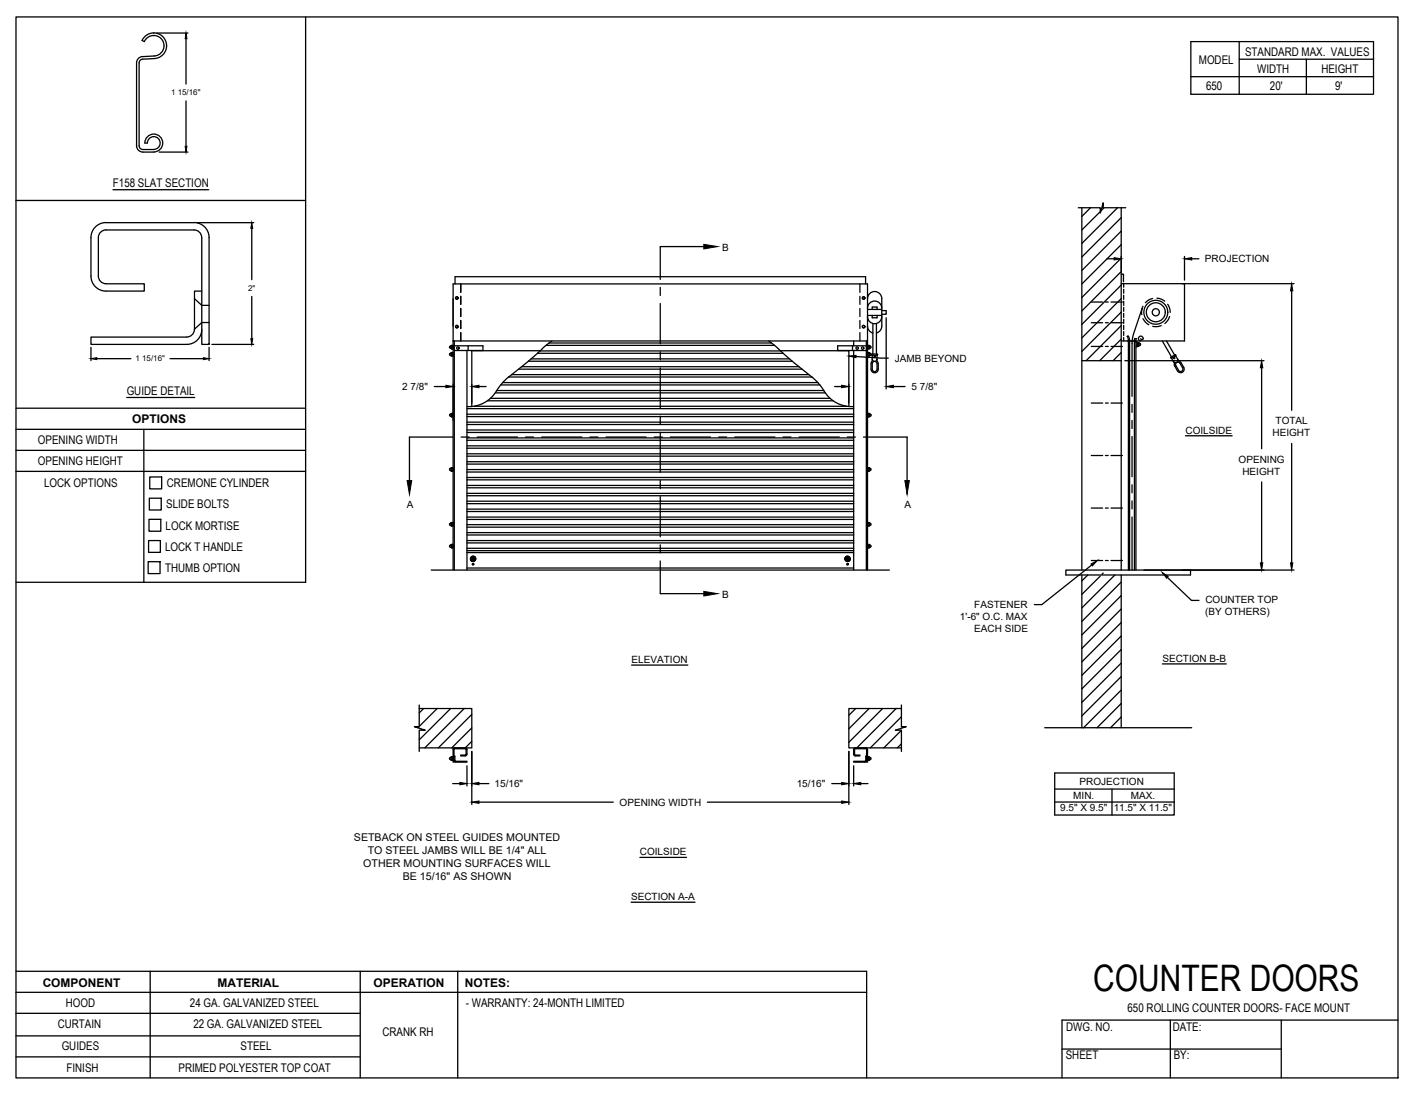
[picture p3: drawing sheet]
<svg xmlns="http://www.w3.org/2000/svg" width="279mm" height="216mm" viewBox="0 0 279 216" stroke-linecap="round" stroke-linejoin="round" font-family="sans-serif">
<!-- layer: ANNOTATIONS -->
<g fill="none" stroke="#000" stroke-width=".25">
<path d="M30.9 6.5h6.2M36.7 7.6v9M36.7 19.9v9M31.4 30h5.7M38.9 43.9h11.2M49.7 45.1v10.1M49.7 58.5v8.3M218.4 51.1h1.4M221.2 50.6v2.8M233.3 56h22M233.7 50.6v4.7M235.1 51.1h1.5"/>
<path d="M254.9 57.4v23.6M17.9 68.5v2.7M19.1 70.8h6.7M33.5 70.8h6.6M41.3 68.5v2.7M41.8 68h8.3M85.7 76.3h2.3M89.4 75.8v7.1M93.1 75.8v3.7M94.5 76.3h1.4M164.7 76.3h1.4M167.5 75.8v3.7"/>
<path d="M168.9 70.4l6.4 .3M174.9 62.7v14.1M176.3 76.3h2.3M222 71.2h27.4M248.9 72.6v16M233.9 86h9.2M248.9 95.1v16M254.9 87.5v23.6M215.4 111.5l-9.8 7.8h-1.5M225.7 112.5h29.6M230.3 113.9l4.8 4.6h1.5M124.6 131.3h11.1"/>
<path d="M229.4 131h12.6M89.3 154.6h1.4M92.1 151.1v4M93.1 148.3v10.5M94.5 158.3h26.5M94.5 154.6h2M139.6 158.3h26.5M164.1 154.6h2M167.5 148.3v10.5M168.4 151.1v4M169.8 154.6h1.5M208.1 152.5h23.6v8.3h-23.6z"/>
<path d="M208.1 158.3h23.6M208.1 155.7h23.6M219.4 155.7v5.1M124.5 178.1h12.6M126.3 169.2h9.2"/>
</g>
<g fill="#000" stroke="#000" stroke-width=".2">
<path d="M36.7 6.5l.2 1.1h-.4zM36.5 28.9h.4l-.2 1.1zM49.7 43.9l.2 1.2h-.4zM219.8 50.8l1.4 .3-1.4 .2zM233.7 51.1l1.4-.3v.5zM254.9 56l.2 1.4h-.5zM17.9 70.8l1.2-.2v.4zM40.1 70.6l1.2 .2-1.2 .2zM49.5 66.8h.4l-.2 1.2zM88 76l1.4 .3-1.4 .2zM93.1 76.3l1.4-.3v.5zM166.1 76l1.4 .3-1.4 .2z"/>
<path d="M167.5 70.3l1.4-.2v.5zM174.9 76.3l1.4-.3v.5zM248.9 71.2l.3 1.4h-.5zM215.3 111.3l1.2-.7-.9 1.1zM229.3 113l1.2 .8-.3 .3zM248.7 111.1h.5l-.3 1.4zM254.6 111.1h.5l-.2 1.4zM90.7 154.4l1.4 .2-1.4 .3zM93.1 158.3l1.4-.2v.4zM93.1 154.6l1.4-.2v.5zM166.1 158.1l1.4 .2-1.4 .2zM166.1 154.4l1.4 .2-1.4 .3z"/>
<path d="M168.4 154.6l1.4-.2v.5z"/>
</g>
<!-- layer: CRANK RH -->
<g fill="none" stroke="#000" stroke-width=".25">
<path d="M89.8 56v-1.4h81v1.4M90.9 56v1.7M90.9 58.5v1.6M169.7 56v1.7M169.7 58.5v1.6M171.2 58.9a1.41 1.41 0 0 1 1.4-1.4 1.41 1.41 0 0 1 1.4 1.4v5.5a1.41 1.41 0 0 1-1.1 1.3M212.8 41h4.3v1l.6-2v1h4.4M213.5 41v71.5M215.2 41l-1.7 1.7M215.3 59.6h2.3M217.1 41.8l-3.6 3.6M217.8 41l-.6 .6"/>
<path d="M218.1 59.6h.6M219.2 59.6h2.3M220.5 41l-7 7M221.2 56h12.5v11.3h-12.5M221.2 54.1h.5v1.5M221.2 42.9l-7.7 7.8M221.2 45.6l-7.7 7.8M221.2 48.3l-7.7 7.7M221.2 50.9l-7.7 7.8M221.2 41v71.5M221.2 53.6l-7.7 7.8M221.2 56.3l-7.7 7.7"/>
<path d="M221.2 58.9l-7.7 7.8M221.7 56v.7M221.7 57.1v.8M221.7 58.3v.8M221.7 59.5v.8M227.4 58.9l-.6 .2-.8 .6M228.3 58.8l.8 .2 .7 .4M88.8 69.8l-.1 .2 .2 .2M88.9 68.3l.1-.1v.6M88.9 69.7h.1v.5h-.1M88.9 68.7l.1 .1M88.9 68.3l-.2 .2 .2 .2"/>
<path d="M88.9 69.7l-.1 .1M89.1 69.7v.4M89.1 68.7v.2h.3M89.1 70.1v.2M89.1 68.3h.3M89.1 70.3h.3M89.1 69.7h.3M89.1 70.1h.3M89.3 68.2l.1 .7M89.3 69.6l.1 .7M89.4 68.2h-.3l-.1 .3 .1 .2h.3M89.4 69.6h-.3v.1"/>
<path d="M89.4 67.3h81.8v-11.3h-81.8v56.5M89.6 67.3v45.2M89.6 68.2h5.7v1h-5.7M90.9 60.9v1.6M90.9 63.2v1.6M90.9 65.6v1.7M92.1 69.2v43.3M92.4 68.2v1M96.2 79.1h68.2M96.8 78.6h67M97.7 77.5h65.1M98 77.1h64.5"/>
<path d="M98.8 76h63M99.2 75.5h62.2M100.4 74.4h59.8M100.4 74.4l-1.7 1.7a7.3 7.3 0 0 1-5 4l-1.6 .1M101 73.9h58.6M102.3 72.9h55.9M102.9 72.4h54.7M104.3 71.3h52M104.8 70.8h50.9M106.1 69.7h48.4M106.6 69.3h47.4M106.6 69.2h-13.5v11"/>
<path d="M107.1 68.8l-3.2 2.8-3.5 2.8M107.8 68.2h45M108.4 67.7h43.8M108.9 67.3l-1.9 1.5M151.7 67.3l1.8 1.5M153.5 68.8l3.2 2.8 3.5 2.8M154 69.2h13.5v11M160.1 74.4l1.8 1.7a7.3 7.3 0 0 0 5 4l1.5 .1M168.2 68.2v1M168.4 67.3v.9M168.4 69.2v43.3M169.7 60.9v1.6"/>
<path d="M169.7 63.2v1.6M169.7 65.6v1.7M170.9 68.2h-5.6v1h5.6M170.9 67.3v45.2M171.2 67.3v45.2M171.2 62.3h2.8M171.2 61.1h2.8M171.2 64.4a1.41 1.41 0 0 0 1 1.3M171.2 62.5a1.41 1.41 0 0 0 1.4 1.4 1.41 1.41 0 0 0 1.4-1.4M171.2 60.8a1.41 1.41 0 0 1 1.4-1.4 1.41 1.41 0 0 1 1.4 1.4M171.2 70.1v.2h.3M171.2 68.7v.2h.3v-.2"/>
<path d="M171.2 69.7v-.1h.3v.1M171.2 68.3h.3M171.2 69.7h.3M171.2 70.1h.3M171.2 68.2h.3v.5h-.3zM171.2 69.7v.4M171.5 70.1v.2M171.5 69.7v.4M171.6 68.7l-.1 .1M171.8 69.8v.3M171.8 68.4v.3M171.8 69.8l-.3-.1v.5h.1"/>
<path d="M171.8 68.4l-.3-.2v.6M171.8 70.1l-.2 .1M171.8 68.7h-.2M172 71.3l-.1 .3a2.21 2.21 0 0 0 .2 1.8 .71 .71 0 0 0 .8 .1 .71 .71 0 0 0 .4-.6v-1.1l-.2-.5M172.1 70.1l-.1-.1 .1-.1h1l.1 .1-.2 .1M172.1 70.1h1M172.1 61.1v-.5h1v.5M172.1 62.3v.4h1v-.4M172.1 70.1v.8M172.1 70.9a.48 .48 0 0 0 .5 .4 .48 .48 0 0 0 .5-.4M172.1 71l-.1 .4M172.2 71.5a.48 .48 0 0 1 .5-.2 .48 .48 0 0 1 .4 .5v1.1a.48 .48 0 0 1-.5 .4 .48 .48 0 0 1-.5-.4z"/>
<path d="M172.2 63.9v6M172.9 63.9v6M173 71l.1 .4M173.1 70.1v.8M174 61.3h.9v.7h-.9M213.5 71.2h7.7M215.3 79.5h2.3M215.3 68.4h2.3M215.3 63.7h2.3M218.1 79.5h.6M218.1 68.4h.6M218.1 63.7h.6"/>
<path d="M219.2 79.5h2.3M219.2 68.4h2.3M219.2 63.7h2.3M221.2 61.6l-7.7 7.8M221.2 64.3l-6.9 6.9M221.2 66.9l-4.2 4.3M221.2 69.6l-1.6 1.6M221.7 60.7v.7M221.7 61.8v.8M221.7 63v.8M221.7 64.2v.8M221.7 65.4v.8"/>
<path d="M221.7 66.6v.7M222.9 67.3v-.3a.61 .61 0 0 0-.5-.7l.3 1v45.2M222.9 67.3h1.2v45.2M222.9 67.3v45.2M223.4 67.8v10.4M223.4 79.8v1.6M223.9 66.8l-.1 45.7M223.9 66.8h.3M224.1 67.5h.3v.9h-.3M224.2 66.8l-.1 .5M224.4 68.1v.2h.3v-.2M224.4 67.8v-.2h.2l.1 .2"/>
<path d="M224.4 68.1h.3M224.4 67.8h.3M224.4 67.8v.3M224.7 67.8v.3M224.7 67.7l.3 .1M224.7 67.7v.5h.1M225 67.8v.2l-.2 .2M225.1 66.8l.2 .3 .2-.1a.47 .47 0 0 0-.3-.6 .47 .47 0 0 0-.6 .4 .47 .47 0 0 0 .5 .5M225.4 60.7l-1.8 5.6-.2 1.4M225.5 60.4l-.2 1v.7M225.5 62.9l.5 .7 .7 .5M229.1 64.3l-.9 .2-.7-.1"/>
<path d="M229.3 67.3l1.9 3.1M230.2 67.3l1.6 2.8M230.4 60l.3 .7 .2 .9M230.8 62.5l-.3 .5-.7 .8M231.2 70.7l.3 .7M231.2 70.7l.8-.5 .4 .7M231.5 71.3l.2 .5M232 70.2v-.1l-.1-.1-.8 .5-.1 .1 .2 .1M232 72.2a.48 .48 0 0 1 .2-.7 .48 .48 0 0 1 .6 .2l.6 .9a.47 .47 0 0 1-.2 .7 .47 .47 0 0 1-.7-.2l-.5-.9M232.4 70.9a.48 .48 0 0 1-.2 .6 .48 .48 0 0 1-.7-.2M232.4 70.9l.1 .3 .4 .3a2.12 2.12 0 0 1 .7 1.5 .71 .71 0 0 1-.6 .5 .71 .71 0 0 1-.7-.3l-.6-1.1v-.3M88.9 92.4h.1v.5"/>
<path d="M88.9 92.9h.1M88.9 92.4l-.2 .2 .2 .3M89.1 81.7l-.4 .2 .4 .3M89.1 81.7v.5M89.1 81.8h.3M89.1 82.1h.3M89.1 92.5h.3M89.1 82.1v-.5h.3v.5M89.1 82.1v.2M89.3 92.3v.5M89.4 92.8v.2M89.4 92.3h-.3v.5"/>
<path d="M89.4 92.8l-.4 .1 .4 .1M89.4 82.1v.2h-.3M92.1 96.3h76.3M92.1 95.8h76.3M92.1 99.4h76.3M92.1 98.9h76.3M92.1 97.4h76.3M92.1 97.8h76.3M92.1 93.2h76.3M92.1 92.7h76.3M92.1 94.2h76.3M92.1 94.7h76.3"/>
<path d="M92.1 90h76.3M92.1 89.6h76.3M92.1 91.1h76.3M92.1 91.6h76.3M92.1 86.9h76.3M92.1 86.4h76.3M92.1 88h76.3M92.1 88.5h76.3M92.1 85.3h76.3M92.1 84.9h76.3M92.1 82.2h76.3M92.1 81.7h76.3"/>
<path d="M92.1 83.3h76.3M92.1 83.8h76.3M92.1 80.6h76.3M93.6 80.2h73.4M171.2 92.9h.3l-.3 .1zM171.2 92.5h.3M171.2 81.6h.3v.5h-.3zM171.2 92.8v-.5h.3v.5M171.2 82.1v.2h.3v-.2M171.2 81.8h.3M171.5 82.2l.4-.3-.4-.2v.5M171.6 92.9h-.1"/>
<path d="M171.8 92.5v.3M171.8 92.5l-.3-.1v.5M171.8 92.8l-.2 .1M215.3 89.9h2.3M218.1 89.9h.6M219.2 89.9h2.3M223.4 83v1.6M223.4 86.1v8M223.4 95.7v1.6M223.4 98.8v1.6M85.1 112.5h90.4M88.8 103.3l-.1 .3 .2 .1"/>
<path d="M88.9 103.2h.1v.6l-.1-.1M88.9 107.6l.1-.1v.6l-.1-.1M88.9 107.6l-.2 .2 .2 .2M88.9 103.3h-.1M89.1 103.3v.3M89.1 107.6v.4M89.1 103.6v.2M89.1 108v.1h.3M89.1 103.1v.2M89.1 108h.3M89.1 103.8h.3M89.1 103.1h.3"/>
<path d="M89.1 103.3h.3M89.1 103.7h.3M89.3 107.6v.4M89.3 103.1l.1 .7M89.3 107.4v.2M89.4 107.9v.2M89.4 107.4l-.4 .1 .4 .1M92.1 107.1h76.3M92.1 106.7h76.3M92.1 102.5h76.3M92.1 102h76.3M92.1 100.5h76.3"/>
<path d="M92.1 100.9h76.3M92.1 105.6h76.3M92.1 105.1h76.3M92.1 103.5h76.3M92.1 104h76.3M92.1 108.7h76.3M92.1 108.2h76.3M92.1 109.1h76.3M92.1 112.1h76.3M93.2 110.3l-.3 .3M93.2 109.8l-.3 .3M93.2 110.4l-.3 .2"/>
<path d="M93.2 110.4l-.2 .3M93.3 109.8l-.5 .4M93.3 110.4l-.3 .3M93.3 110.4l-.2 .3M93.4 109.8l-.6 .5M93.5 109.8l-.7 .6M93.5 109.8l-.6 .6M93.6 109.8l-.7 .7M93.6 109.9l-.3 .2M93.7 109.9l-.3 .2M93.7 109.9l-.2 .3M93.7 110l-.2 .2"/>
<path d="M93.8 110l-.3 .3M93.8 110.1l-.7 .7M93.8 110.5l-.3 .3M93.9 110.1l-.7 .7M93.9 110.2l-.6 .6M93.9 110.4l-.5 .4M93.9 110.3l-.6 .5M166.7 110.3l.5 .5M166.7 110.1l.7 .7M166.7 110.2l.6 .6M166.7 110.4l.5 .4M166.8 110.5l.2 .3"/>
<path d="M166.8 110.1l.6 .7M166.8 110l.3 .3M166.8 110l.3 .2M166.9 109.9l.2 .3M166.9 109.9l.3 .2M167 109.9l.2 .2M167 109.8l.7 .7M167.1 109.8l.6 .6M167.2 109.8l.5 .5M167.2 110.4l.3 .3M167.3 109.8l.4 .4M167.3 110.4l.3 .3"/>
<path d="M167.4 110.4l.2 .2M167.4 110.3l.3 .3M167.4 109.8l.3 .3M171.2 107.9v.2h.3v-.1M171.2 103.6v.2h.3M171.2 103.1h.3M171.2 103.3h.3M171.2 103.7h.3M171.2 107.4h.3v.2h-.3zM171.2 103.1v.2M171.2 107.6v.4h.3M171.2 103.3v.3"/>
<path d="M171.5 103.1v.2M171.5 103.6v.2M171.5 107.6v.4M171.5 103.3v.3M171.7 107.6l-.2-.1v.6l.1-.1M171.7 107.6h.1M171.8 107.6v.3M171.8 103.3v.3M171.8 103.3l-.3-.1v.5h.1M171.8 108h-.2M171.8 103.6l-.2 .1M210.3 112.5h24.6v1h-24.6z"/>
<path d="M213.5 113.5v30.1M214.7 113.5l-1.2 1.1M215.3 110.6h2.3M215.3 100.3h2.3M217.1 113.7l-3.6 3.6M217.7 113.1l-.3 .2M218.1 110.6h.6M218.1 100.3h.6M219.2 110.6h2.3M219.2 100.3h2.3M220 113.5l-6.5 6.5M221.2 113.5v30.1"/>
<path d="M221.2 114.9l-7.7 7.7M221.2 117.5l-7.7 7.8M223.4 102v10.5M82.7 139.8h10.4v7.8h-10.4M82.7 139.1v4.3h-.9l2.1 .7h-1.2v4.2M83.6 139.8l-.9 .9M86.3 139.8l-3.6 3.6M88.9 139.8l-6.2 6.2M91.6 139.8l-7.8 7.8M168.8 139.8l-1.3 1.4M171.5 139.8l-4 4M174.2 139.8l-6.7 6.7"/>
<path d="M176.8 139.8l-7.7 7.8M177.9 139.8h-10.4v7.8h10.4M177.9 139.1v4.3h.9l-2.1 .7h1.2v4.2M221.2 120.2l-7.7 7.8M221.2 122.9l-7.7 7.7M221.2 125.5l-7.7 7.8M221.2 128.2l-7.7 7.8M221.2 130.9l-7.7 7.7M221.2 133.5l-7.7 7.8M221.2 136.2l-7.4 7.4M221.2 138.8l-4.7 4.8M82.7 143.4l-.3 .2"/>
<path d="M88.9 149.5l.1-.1v.6M88.9 149.9l.1 .1M88.9 149.5l-.2 .2 .2 .2M89.1 149.9v.2h.3M89.1 149.5h.3M89.3 149.4l.1 .7M89.4 149.4h-.3l-.1 .3 .1 .2h.3M89.4 149.9l.3 .2M89.4 149.4v.6M89.6 150.1l.3 .3h2.2v-.2h-2.2l-.2-.1M89.6 150.1v-.9h.1v.9M89.7 149.4l-.3 .1"/>
<path d="M91.8 147.6l.3 .3v1.1l-.3 .2h-.9v-.2h1v-1.2l-2.2-.1-.1 .2M91.8 147.6h-2.1l-.3 .1v2.7h.2v-2.5M93.1 141l-6.6 6.6M93.1 143.7l-4 3.9M93.1 146.3l-1.3 1.3M168.4 148.8l.4 .4M168.4 150.2h2.3l.1-.1v-.9h.2v.9l-.2 .3h-2.4zM168.4 147.9v.9M168.8 147.7l-.2 .2v.9l.2 .2M168.8 147.6l-.4 .3M168.8 147.6h2l.3 .1 .1 2.7h-.2v-2.6h-2.2M168.8 149h.9v.2h-.9"/>
<path d="M170.8 149.4l.4 .1M171.2 149.9l-.4 .2M171.2 149.4v.6M171.2 149.9v.2h.3v-.2M171.2 149.5h.3M171.2 149.4h.3v.5h-.3zM171.6 149.9l-.1 .1M171.8 149.5v.4M171.8 149.6l-.3-.2v.6M171.8 149.9h-.2M177.9 141.5l-6.2 6.1M177.9 144.1l-3.5 3.5"/>
<path d="M177.9 146.8l-.8 .8M178.6 143.4l-.1 .1M206.1 143.6h29M221.2 141.5l-2.1 2.1"/>
<circle cx="90.1" cy="58.8" r=".24"/>
<circle cx="170.4" cy="58.8" r=".24"/>
<circle cx="90.1" cy="64.5" r=".24"/>
<circle cx="90.3" cy="68.7" r=".24"/>
<circle cx="169.1" cy="68.7" r=".24"/>
<circle cx="170.2" cy="68.7" r=".24"/>
<circle cx="170.4" cy="64.5" r=".24"/>
<circle cx="172.6" cy="70.3" r=".12"/>
<circle cx="228.1" cy="61.6" r="1.87"/>
<circle cx="228.1" cy="61.6" r="2.36"/>
<circle cx="228.1" cy="61.6" r=".71"/>
<circle cx="231.7" cy="70.7" r=".12"/>
<circle cx="93.3" cy="110.3" r=".52"/>
<circle cx="93.3" cy="110.3" r=".16"/>
<circle cx="93.3" cy="111.3" r=".16"/>
<circle cx="167.2" cy="110.3" r=".52"/>
<circle cx="167.2" cy="111.3" r=".16"/>
<circle cx="167.2" cy="110.3" r=".16"/>
</g>
<path d="M224.4 68.4h.1" fill="none" stroke="#000" stroke-width=".2"/>
<!-- layer: SECTION CUTS -->
<g fill="none" stroke="#000" stroke-width=".25">
<path d="M130.3 56.7v1.6M130.3 59.9v7.9M138.9 48.7h-8.6v6.4M130.3 69.4v1.6M130.3 72.6v7.9M89.4 86.3h-8.6v8.5M91 86.3h1.6M94.2 86.3h7.9M103.7 86.3h1.6M106.9 86.3h7.9M116.4 86.3h1.6M119.6 86.3h7.9"/>
<path d="M129.1 86.3h1.6M130.3 82.1v1.6M130.3 85.3v7.9M130.3 94.8v1.6M130.3 98v7.9M132.3 86.3h7.9M141.8 86.3h1.6M145 86.3h7.9M154.5 86.3h1.6M157.7 86.3h7.9M167.2 86.3h1.6M170.4 86.3h8.6v8.5"/>
<path d="M130.3 107.5v1.6M130.3 110.7v6.5h8.6"/>
</g>
<path d="M138.9 48.2l2.7 .5-2.7 .4zM80.3 94.8h.9l-.4 2.8zM178.5 94.8h.9l-.4 2.8zM138.9 116.7l2.7 .5-2.7 .4z" fill="#000" stroke="#000" stroke-width=".2"/>
<!-- layer: DETAILS -->
<g fill="none" stroke="#000" stroke-width=".25">
<path d="M28 8l.5 .2M28.1 11.2a1.26 1.26 0 0 0-1.2 1.2v16.4a1.26 1.26 0 0 0 1.3 1.2h2.1a1.77 1.77 0 0 0 1.8-1.8 1.77 1.77 0 0 0-1.8-1.7 1.77 1.77 0 0 0-1.7 1.7h.5a1.27 1.27 0 0 1 1.3-1.2 1.27 1.27 0 0 1 1.2 1.2 1.27 1.27 0 0 1-1.2 1.3h-2.2a.75 .75 0 0 1-.7-.7v-16.4a.75 .75 0 0 1 .7-.7M30.3 6.5a2.51 2.51 0 0 0-2.3 1.5M30.3 7a2.02 2.02 0 0 0-1.8 1.2M30.3 6.5h.1M30.3 7h.1M30.3 7a2.02 2.02 0 0 1 2.1 2 2.02 2.02 0 0 1-2 2l-2.3 .2M30.3 6.5a2.53 2.53 0 0 1 2.6 2.5 2.53 2.53 0 0 1-2.4 2.6l-2.3 .1M20.9 43.9a2.95 2.95 0 0 0-3 3v7.6a2.95 2.95 0 0 0 3 2.9h7.6v-1.4h-7.6a1.49 1.49 0 0 1-1.5-1.5v-7.6a1.49 1.49 0 0 1 1.5-1.5h17.4M20.9 43.9h17.4M38.3 43.9a2.95 2.95 0 0 1 3 3v21.1h-1.5v-21.1a1.54 1.54 0 0 0-1.5-1.5M38.4 58.9l1.4 1.4h1.5"/>
<path d="M39.8 57.4h-1.4v7.6a1.54 1.54 0 0 1-1.5 1.5M39.8 65a2.95 2.95 0 0 1-2.9 3h-19v-1.5h19M41.3 63.6h-1.5l-1.4 1.4"/>
</g>
<path d="M41.3 68h.1" fill="none" stroke="#000" stroke-width=".2"/>
<!-- layer: TITLE BLOCK -->
<g fill="none" stroke="#000" stroke-width=".25">
<path d="M3.2 3.3h272.6v209.4h-272.6zM60.3 3.3v111.6h-57.1M235 8.2h36v10.4h-36zM235 15.1h36M244.5 11.7h26.5M244.5 8.2v10.4M3.2 39.6h57.1M22.3 37.4h18.9M25 78.4h13.4M3.2 88.9h57.1M3.2 93h57.1M3.2 84.7h57.1"/>
<path d="M3.2 80.6h57.1M28.4 84.7v30.2M29.5 98.3h2.3v2.3h-2.3zM29.5 94.1h2.4v2.4h-2.4zM29.2 110.8h2.4v2.4h-2.4zM29.3 106.7h2.3v2.3h-2.3zM29.4 102.5h2.3v2.3h-2.3zM3.2 200h67.9M3.2 195.8h167.8M3.2 191.7h167.8v21M29.6 191.7v21M71.1 191.7v21"/>
<path d="M90.3 191.7v21M3.2 208.6h67.9M3.2 204.4h67.9M209.6 207h43.2M230.9 201.3v11.4M252.8 201.3v11.4M275.8 201.3h-66.2v11.4"/>
</g>
<!-- layer: 0 -->
<path d="M257.8 11.7v6.9" fill="none" stroke="#000" stroke-width=".25"/>
<text font-size="7.2" x="215.7" y="195.5">COUNTER DOORS</text>
<g font-size="2.4">
<text x="245.7" y="11.1">STANDARD MAX. VALUES</text>
<text x="236.6" y="12.7">MODEL</text>
<text x="238" y="17.8">650</text>
<text x="248.1" y="14.4">WIDTH</text>
<text x="250.6" y="17.8">20'</text>
<text x="260.7" y="14.4">HEIGHT</text>
<text x="263.4" y="17.8">9'</text>
<text x="22.3" y="36.9">F158 SLAT SECTION</text>
<text x="25" y="78">GUIDE DETAIL</text>
<text x="26.1" y="83.4">OPTIONS</text>
<text x="7.5" y="87.7">OPENING WIDTH</text>
<text x="7.5" y="91.8">OPENING HEIGHT</text>
<text x="8.7" y="96.2">LOCK OPTIONS</text>
<text x="32.8" y="100.4">SLIDE BOLTS</text>
<text x="32.9" y="96.2">CREMONE CYLINDER</text>
<text x="32.7" y="104.5">LOCK MORTISE</text>
<text x="32.6" y="108.7">LOCK T HANDLE</text>
<text x="32.6" y="112.9">THUMB OPTION</text>
<text x="8.4" y="194.7">COMPONENT</text>
<text x="42.9" y="194.7">MATERIAL</text>
<text x="73.7" y="194.7">OPERATION</text>
<text x="91.7" y="194.7">NOTES:</text>
<text x="11.4" y="202.8">CURTAIN</text>
<text x="13" y="198.8">HOOD</text>
<text x="37.5" y="198.6">24 GA. GALVANIZED STEEL</text>
<text x="38.2" y="202.9">22 GA. GALVANIZED STEEL</text>
<text x="91.9" y="198.6">- WARRANTY: 24-MONTH LIMITED</text>
<text x="210.4" y="203.6">DWG. NO.</text>
<text x="222.5" y="199.8">650 ROLLING COUNTER DOORS- FACE MOUNT</text>
<text x="231.4" y="203.4">DATE:</text>
<text x="12.2" y="207.3">GUIDES</text>
<text x="47.5" y="207.2">STEEL</text>
<text x="75.5" y="204.5">CRANK RH</text>
<text x="210.3" y="209.1">SHEET</text>
<text x="231.6" y="209">BY:</text>
<text x="13.1" y="211.5">FINISH</text>
<text x="35.2" y="211.6">PRIMED POLYESTER TOP COAT</text>
</g>
<g font-size="2.1">
<text x="69.8" y="166">SETBACK ON STEEL GUIDES MOUNTED</text>
<text x="71.7" y="171.1">OTHER MOUNTING SURFACES WILL</text>
<text x="72.6" y="168.6">TO STEEL JAMBS WILL BE 1/4&quot; ALL</text>
<text x="79.5" y="173.7">BE 15/16&quot; AS SHOWN</text>
</g>
<g font-size="2">
<text x="142.5" y="49.4">B</text>
<text x="237.8" y="51.8">PROJECTION</text>
<text x="176.6" y="71.4">JAMB BEYOND</text>
<text x="79.4" y="77">2 7/8&quot;</text>
<text x="179.9" y="77">5 7/8&quot;</text>
<text x="251.7" y="83.8">TOTAL</text>
<text x="233.9" y="85.6">COILSIDE</text>
<text x="251.1" y="86.1">HEIGHT</text>
<text x="244.4" y="91.3">OPENING</text>
<text x="245.2" y="93.7">HEIGHT</text>
<text x="80.3" y="100.2">A</text>
<text x="178.5" y="100.2">A</text>
<text x="142.5" y="117.9">B</text>
<text x="237.8" y="119">COUNTER TOP</text>
<text x="189.4" y="122.4">1'-6&quot; O.C. MAX</text>
<text x="192.2" y="124.8">EACH SIDE</text>
<text x="192.2" y="120">FASTENER</text>
<text x="237.8" y="121.4">(BY OTHERS)</text>
<text x="124.6" y="130.8">ELEVATION</text>
<text x="229.4" y="130.6">SECTION B-B</text>
<text x="97.6" y="155.3">15/16&quot;</text>
<text x="157.2" y="155.3">15/16&quot;</text>
<text x="213" y="154.9">PROJECTION</text>
<text x="122.3" y="159">OPENING WIDTH</text>
<text x="209.2" y="160.1">9.5&quot; X 9.5&quot;</text>
<text x="211.8" y="157.7">MIN.</text>
<text x="219.8" y="160.1">11.5&quot; X 11.5&quot;</text>
<text x="223.2" y="157.7">MAX.</text>
<text x="126.3" y="168.8">COILSIDE</text>
<text x="124.5" y="177.6">SECTION A-A</text>
</g>
<g font-size="1.6">
<text x="33.8" y="18.8">1 15/16&quot;</text>
<text x="49" y="57.4">2&quot;</text>
<text x="26.7" y="71.3">1 15/16&quot;</text>
</g>
</svg>
